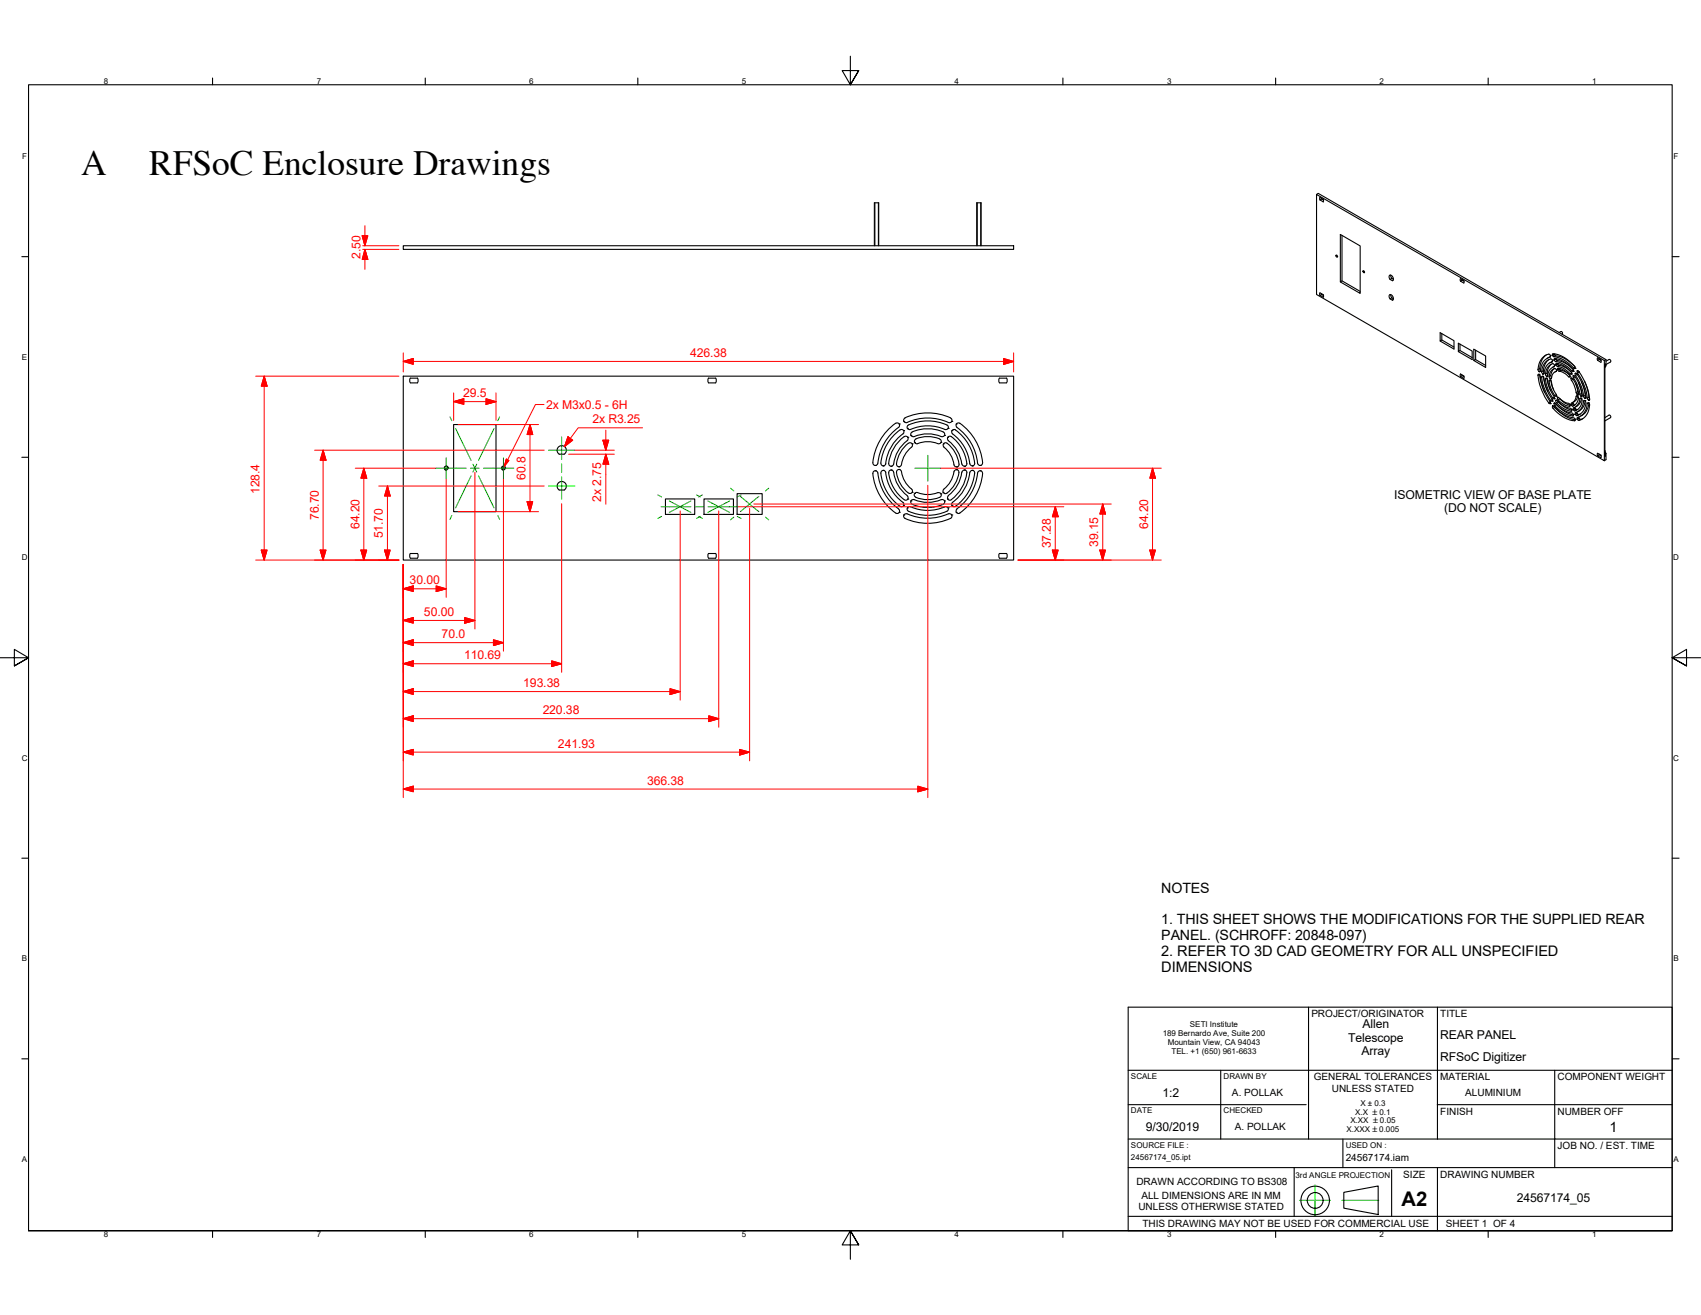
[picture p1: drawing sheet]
<svg xmlns="http://www.w3.org/2000/svg" width="279mm" height="216mm" viewBox="0 0 279 216" stroke-linecap="round" stroke-linejoin="round" font-family="sans-serif">
<g fill="none" stroke="#000" stroke-width=".18">
<path d="M34.9 12.8v1.1M69.9 12.8v1.1M104.8 12.8v1.1M139.7 9.2v4.7l-1.4-2.3h2.8l-1.4 2.3 1.4-2.3M174.6 12.8v1.1M209.5 12.8v1.1M244.4 12.8v1.1M216.2 31.9l47.3 27.3v16.4l-47.3-27.2zM216.2 31.9l.3-.2 47.3 27.3-.3 .2M216.8 32.4l.6 .3v.4l-.6-.3zM216.8 32.8l.3-.1 .3 .2M217 32.6l.1 .1"/>
<path d="M220.4 38.6v7.5M3.6 42.1h1.1M66.2 40.3h100.3v.6h-100.3zM143.6 40.3v-7h.7v7M160.4 40.3v-7h.7v7M216.8 48.1l.6 .3v.4l-.6-.3zM216.8 48.5l.3-.1 .3 .1M217 48.2l.1 .2M220.2 46.3l3.2 1.9v-7.8l-3.2-1.9v7.8l.2-.2 3 1.7M228.3 49.1l-.1-.6a.49 .49 0 0 1 .6 .1 .49 .49 0 0 1 .1 .6l-.2 .1M228.3 45.9l-.1-.6a.49 .49 0 0 1 .6 .1 .49 .49 0 0 1 .1 .5l-.2 .2M228.4 48.4l.2 .5"/>
<path d="M228.4 45.2l.2 .5M228.8 49.2l-.1 .1M228.8 46l-.1 .1M228.9 49.1l-.3-.2-.3 .2 .4 .2M228.9 45.8l-.3-.1-.3 .2 .4 .2M236.6 56l2.2 1.3v-1.4l-2.2-1.3v1.4l.2-.2 2 1.2M236.8 54.8v1M239.5 57.7l2.3 1.3v-1.4l-2.3-1.2v1.3l.3-.2 2 1.2M239.8 56.5v1M239.8 45.8l.6 .3v.4l-.5-.3zM239.9 46.2l.3-.2 .3 .2M240.1 45.9l.1 .1"/>
<path d="M242.1 59.2l1.9 1.1v-1.9l-1.9-1.1v1.9l.3-.2 1.6 1M242.4 57.5v1.5M254 58.3l-.7 .7-.4 1.5M254.4 59l-.6 .8-.3 1.1M254.6 58.6a2.37 2.37 0 0 0-1.6 2.4h-.2M254.7 58.4h.1M254.7 58.4l-.1 .2M254.7 58.4l-.2-.2a2.13 2.13 0 0 0-1.8 2l-.1 .5M254.7 58.6h-.1M254.7 58.5l-.6 .3M254.8 59.8l-.4 .6-.3 .9M254.9 59.4a2.24 2.24 0 0 0-1.3 2h-.2"/>
<path d="M255 59.1h.1M255 59.1l-.1 .3M255 59.1l-.1-.1a1.69 1.69 0 0 0-1.6 1.6l-.1 .4M255 59.4h-.1M255 58.3l.3 .3M255 58.3h.1M255 58.3v-.2a4.7 4.7 0 0 1 3.7 2.2v.2M255 59.3l-.5 .3M255.3 58.6a5.3 5.3 0 0 1 3.2 1.8M255.3 58.1v.1M255.3 58.2l.2 .2M255.3 58.2h.1"/>
<path d="M255.3 59.1l.2 .3M255.3 59.1v-.2a4.2 4.2 0 0 1 3.1 1.9v.2M255.3 58.2l-.3 .1M255.3 59.1h.1M255.3 59.9l-.1-.1a1.46 1.46 0 0 0-1.4 1.6M255.3 59.9h.1M255.3 59.9v.3M255.5 58.4a5 5 0 0 1 3.2 1.8M255.5 59.4a4.3 4.3 0 0 1 2.7 1.5M255.5 58.4l-.2 .2M255.6 59.9l.2 .2M255.6 59.9h.1"/>
<path d="M255.6 59.9v-.2a3.4 3.4 0 0 1 2.6 1.6l-.1 .1M255.6 59l.2 .2M255.6 59h.1M255.6 59l-.3 .1M255.6 58.9v.1M255.8 59.2a4.5 4.5 0 0 1 2.6 1.5M255.8 59.7l.1 .1M255.8 59.2l-.3 .2M255.9 59.8l.2 .2M255.9 59.8h.1M255.9 59.8l-.3 .1M256.1 54.6l.3-.2a.23 .23 0 0 1 .2 .2 .23 .23 0 0 1 0 .3"/>
<path d="M256.1 60l1.2 .4 .8 .8M256.1 60l-.3 .1M262.4 58.7l.6 .3v.5l-.6-.3zM262.4 59.2l.3-.2 .3 .2M262.7 58.9v.1M263.8 59.3l.5-.3 .3 .3-.1 .1-.7 .4M263.8 59l-.1 1.1M274.7 42.1h1.1M3.6 75.1h1.1M66.2 61.8h100.3v30.2h-100.3zM67.4 62.1h1.2l.1 .5-.1 .3h-1.2l-.1-.3zM74.5 69.7h7v14.3h-7z"/>
<path d="M91.8 79.2a.76 .76 0 0 1 1.1 .2 .76 .76 0 0 1-.2 1.1h-.8a.76 .76 0 0 1-.1-1.3zM91.8 73.3a.76 .76 0 0 1 1.1 .2 .76 .76 0 0 1-.2 1.1h-.8a.76 .76 0 0 1-.1-1.3zM116.4 62.1h1.1l.2 .5-.2 .3h-1.1l-.1-.3zM143.4 77.7a8.8 8.8 0 0 0 3.9 6.6l.4-.2M143.4 76a.4 .4 0 0 0 .4 .4M143.8 77.3l.3 .2a9 9 0 0 0 3.6 6.2v.4M143.8 77.3a.4 .4 0 0 0-.4 .4M143.8 77.3h.1M143.8 76.4h.1M144.7 77.7a7.5 7.5 0 0 0 3.3 5.5 .4 .4 0 0 0 .5-.2 .4 .4 0 0 0-.2-.5M144.7 77.7a.4 .4 0 0 1 .4-.5 .4 .4 0 0 1 .4 .4 6.8 6.8 0 0 0 2.8 4.9M145.1 76.5h.1"/>
<path d="M145.1 77.2h.1M146.4 77.2l.3 .1 .1 .2M146.4 77.2l-.4 .3a6 6 0 0 0 2.7 4.6 .4 .4 0 0 0 .4-.2 .4 .4 0 0 0-.1-.5M146.4 77.2h.1M146.4 76.6h.1M146.8 77.5a5.6 5.6 0 0 0 2.2 3.9M147.1 69.5a9.1 9.1 0 0 0-3.7 6.5M147.1 69.5a.4 .4 0 0 1 .6 .1M147.7 76.6h.1M147.7 77.1l.3 .2a5.1 5.1 0 0 0 1.9 3.2l-.1 .3M147.7 77.1a.43 .43 0 0 0-.5 .4 4.8 4.8 0 0 0 2.2 3.5l.4-.2M147.7 77.1h.1"/>
<path d="M147.7 69.6v.4a8.8 8.8 0 0 0-3.6 6.3l-.3 .1M147.7 69.6h.1M148.3 71.2a7.1 7.1 0 0 0-2.9 5.1 .4 .4 0 0 1-.4 .2 .4 .4 0 0 1-.3-.5M148.3 71.2a.4 .4 0 0 0 .1-.5 .4 .4 0 0 0-.6-.1 7.7 7.7 0 0 0-3.1 5.4M148.4 70.7h.1M148.5 69.2h.1M148.5 71.7a6.2 6.2 0 0 0-2.5 4.6 .4 .4 0 0 0 .4 .2 .4 .4 0 0 0 .4-.3M148.5 71.7a.4 .4 0 0 1 .6 .1M148.5 68.7a8.4 8.4 0 0 1 7.8 0 .4 .4 0 0 1 0 .5 .4 .4 0 0 1-.5 .2 8.5 8.5 0 0 0-7 0 .4 .4 0 0 1-.3-.3 .4 .4 0 0 1 0-.4zM149.1 70.3h.1M149.1 69.9a7.5 7.5 0 0 1 6.6 0 .4 .4 0 0 1 0 .5 .4 .4 0 0 1-.5 .1 7.3 7.3 0 0 0-5.8 0 .4 .4 0 0 1-.4-.2 .4 .4 0 0 1 .1-.4zM149.1 71.8v.4a6 6 0 0 0-2.3 4"/>
<path d="M149.1 71.8h.1M149.6 71.5h.1M149.6 71.5a.4 .4 0 0 1 .2-.6 6.1 6.1 0 0 1 5.3 .1v.5M149.6 71.5l.2 .1 .4 .1M149.8 72.9a.45 .45 0 0 0-.6-.1 4.9 4.9 0 0 0-1.9 3.5 .4 .4 0 0 0 .4 .3 .4 .4 0 0 0 .4-.3M149.8 72.9l.1 .2-.2 .3a4.3 4.3 0 0 0-1.6 2.9M149.8 72.9h.1M150.2 71.7a5.6 5.6 0 0 1 4.4 0M150.2 72.6h.1M150.4 72.1a5.2 5.2 0 0 1 3.9 0M150.4 72.1a.4 .4 0 0 0-.2 .5 .4 .4 0 0 0 .5 .2 4.3 4.3 0 0 1 3.3 0M154.4 72.1a.4 .4 0 0 1 .2 .6"/>
<path d="M154.5 72.6h.1M154.6 72.7l-.2 .1h-.3M155 72.9h.1M155 72.9l-.1 .4a5.1 5.1 0 0 1 1.9 3.2l.3 .2M155 72.9a.4 .4 0 0 1 .6-.1 4.9 4.9 0 0 1 1.9 3.6l-.4 .3M155.1 71.5l-.3 .2h-.2M155.1 71.5h.1M155.7 71.8h.1M155.7 71.8l-.1 .2 .2 .3M155.7 70.3h.1M155.8 72.3a5.6 5.6 0 0 1 2.2 3.9M156.3 71.7a6.5 6.5 0 0 1 2.5 4.4"/>
<path d="M156.3 71.7a.4 .4 0 0 0-.6 .1M156.3 69.2h.1M156.4 70.7h.1M156.5 71.2a.4 .4 0 0 1-.1-.5 .4 .4 0 0 1 .5-.1 7.6 7.6 0 0 1 3.2 5.6 .4 .4 0 0 1-.4 .3 .4 .4 0 0 1-.4-.4 7 7 0 0 0-2.8-4.9M156.8 77.3a.41 .41 0 0 1 .5-.2 .41 .41 0 0 1 .2 .5 4.9 4.9 0 0 1-2.1 3.4 .4 .4 0 0 1-.5-.2 .4 .4 0 0 1 .1-.5 5 5 0 0 0 1.8-3zM157.1 69.6h.1M157.1 76.7h.1M157.1 77.1h.1M157.2 70.2a8.2 8.2 0 0 1 3.4 5.9M157.7 69.5a9.1 9.1 0 0 1 3.7 6.5M157.7 69.5a.4 .4 0 0 0-.6 .1 .4 .4 0 0 0 .1 .6M158 77.5a5.6 5.6 0 0 1-2.3 3.9"/>
<path d="M158.4 77.2h.1M158.4 76.6h.1M158.4 77.2h-.2l-.2 .3M158.4 77.2a.4 .4 0 0 1 .4 .4M158.8 77.6a6.4 6.4 0 0 1-2.7 4.5 .4 .4 0 0 1-.4-.2 .4 .4 0 0 1 .1-.5M158.8 76.1a.4 .4 0 0 1-.3 .4 .4 .4 0 0 1-.5-.3M159.7 76.5h.1M159.7 77.2h.1M160.1 77.7a7.6 7.6 0 0 1-3.3 5.5l-.4-.2M160.1 77.7a.41 .41 0 0 0-.4-.5 .41 .41 0 0 0-.4 .4 6.9 6.9 0 0 1-2.8 4.9M160.6 77.7a8.2 8.2 0 0 1-3.4 5.8M160.6 76.1l.2 .3h.2"/>
<path d="M161 77.3h.1M161 76.4h.1M161 77.3l-.3 .2-.1 .2M161 77.3a.4 .4 0 0 1 .4 .4M161.4 76a.4 .4 0 0 1-.4 .4M161.4 77.7a9.1 9.1 0 0 1-3.7 6.5M164.2 62.1h1.1l.1 .5-.1 .3h-1.1l-.1-.3zM239.9 61.4l.5 .3v.4l-.5-.3zM239.9 61.8l.3-.1 .3 .1M240.1 61.6l.1 .1M252.6 61.6a9.3 9.3 0 0 0 1.8 4.5M252.6 60.7l.2 .3"/>
<path d="M252.8 61.5h.1M252.8 61.5l.1 .1a10.6 10.6 0 0 0 1.8 4.6v.1M252.8 61.5h-.1l-.1 .1M252.8 61h.1M252.8 61.5l-.2 .1M252.9 61.6l.1 .9 .7 1.9M252.9 60.5l.1 .3M252.9 60.5l-.3 .2M253 60.9l-.2 .1M253.2 61l.2 .4M253.2 61.9a8.5 8.5 0 0 0 1.5 3.9M253.4 61.4h.1"/>
<path d="M253.4 61.8h.1M253.4 61.8l.2 .2a9.4 9.4 0 0 0 1.4 3.8v.1M253.4 61.8l-.2 .1M253.5 60.9l.1 .3M253.5 60.9l-.3 .1M253.5 61.9l.3 1.4 .4 1M253.6 61.3l-.2 .1M253.8 62.2l.2 .9 .3 1 .7 1.2M253.8 61.4l.2 .4M254 62.1h.1M254 62.1l.1 .1a7.4 7.4 0 0 0 1.2 3.1v.2M254 62.1h-.1l-.1 .1"/>
<path d="M254 61.8h.1M254.1 62.1l-.3 .1M254.1 62.2l.2 .8 .4 1.1M254.1 61.3l.1 .3M254.1 61.3l-.3 .1M254.2 61.7l-.2 .1M254.4 66.1l.3 .2M254.4 62.6l.3 1.2 .7 1.2M254.4 61.8l.2 .4M254.6 65.9h.1M254.6 62.4h.1M254.6 62.4l.2 .1a5.6 5.6 0 0 0 .9 2.4l-.1 .1"/>
<path d="M254.6 62.4h-.1l-.1 .2M254.6 62.2h.1M254.7 66.3h.1M254.7 66l-.3 .1M254.7 62.4l-.3 .2M254.7 61.6l.2 .4M254.7 65.8l.3 .1M254.7 61.6l-.3 .2M254.7 62.5l.5 1.5M254.8 62.1l-.2 .1M254.9 65.5l.1 .1M255 65.9h.1"/>
<path d="M255 65.6l-.3 .2M255 66.7h.1M255 66.7l.1-.1-.1 .1M255 66.7h.1a6 6 0 0 0 3.5 2l.1 .1M255 66.7l.1 .3M255 65.3l.3 .2M255.1 67a5.5 5.5 0 0 0 3.5 2.1M255.3 66.2h.1M255.3 66.2h.1h-.1M255.3 66.2h.1a5.4 5.4 0 0 0 2.9 1.7l.1 .2M255.3 66.2l.1 .4M255.3 60.5l-.3 .4-.3 .7"/>
<path d="M255.3 60.2a1.78 1.78 0 0 0-1.2 1.6h-.1M255.3 65.5h.1M255.3 65.2l-.3 .1M255.3 60.2h.1M255.3 66.8l.1 .1M255.3 60.1l-.3 .2M255.4 66.6a5.1 5.1 0 0 0 3 1.7M255.4 65h.2M255.4 66.9a5.8 5.8 0 0 0 3.3 2M255.4 66.9l-.3 .1M255.6 65.8h.1M255.6 65.8v-.1v.1"/>
<path d="M255.6 65.8l.1-.1a4.2 4.2 0 0 0 2.4 1.4v.2M255.6 65.8l.1 .3M255.6 66.3v.1M255.6 61a1.41 1.41 0 0 0-.8 1.2h-.2M255.6 66.4a5.1 5.1 0 0 0 2.8 1.7M255.6 65h.1M255.6 60.7h.1M255.6 60.7v.3M255.6 60.7l-.1-.2a1.15 1.15 0 0 0-1.1 1.3M255.6 66.4l-.2 .2M255.6 64.8l-.2 .2M255.6 61h.1"/>
<path d="M255.7 66.1l1 .9 1.4 .5M255.7 60.9l-.3 .2M255.8 60.1l.9 .3 1.2 1M255.8 65.3h.1M255.8 65.3l.1-.1a4 4 0 0 0 1.9 1.1l.1 .2M255.8 65.3l.1 .3M255.9 65.9v.1M255.9 60.7l.2 .3M255.9 60.7h.1M255.9 60.7l-.1-.2a2.47 2.47 0 0 1 2.1 1.3v.1M255.9 65.6l1.3 1 .6 .1M255.9 66l1.3 1 1 .3"/>
<path d="M255.9 66l-.2 .1M256.1 61l1 .4 .5 .4M256.1 60.5h.1M256.1 60.5l.3 .3M256.1 65.4l.1 .1M256.1 60.5l-.2 .2M256.2 65.5l.8 .7 .9 .3M256.2 65.5l-.3 .1M256.4 60.8l1 .4 .5 .4M256.4 60.8l-.3 .2M257.6 61.8l.3 .1M257.9 61.9h.1"/>
<path d="M257.9 66.5h.1M257.9 66.5l-.1 .2M257.9 61.7l-.3 .1M257.9 66.7h-.1M257.9 61.4h.2M258.1 66.4h.1M258.1 66.4l.2 .3M258.1 62.1v.3M258.1 62.1h.1M258.1 62.1a3.4 3.4 0 0 1 1.2 2.5l-.1 .2-.1-.1M258.1 62.4l.4 .7 .4 1.3M258.1 67.3h.1"/>
<path d="M258.1 67.3l.1 .1-.1 .1M258.1 61.4h.1M258.2 60.9l.2 .1M258.2 67.5h-.1M258.2 61.2l-.3 .2M258.3 66.3h.1M258.3 66.1v.2M258.3 66.3l.3 .2M258.3 66.3l-.2 .1M258.4 62.3l-.3 .1M258.4 67.2h.1M258.4 67.2l.3 .3"/>
<path d="M258.4 61.7v.3M258.4 61.7h.1M258.4 61.7a4.3 4.3 0 0 1 1.3 2.3l.2 1-.2 .1M258.4 68.1h.1M258.4 68.1v.2M258.4 62l.7 1.2 .3 .8 .1 .7M258.4 61h.1M258.4 68.2v.1M258.4 60.7l-.2 .2M258.5 60.4l.1 .1h.1M258.5 61.7h-.1M258.6 66.5l-.3 .2"/>
<path d="M258.7 66.9v.2M258.7 67.1h.1M258.7 67.1l.3 .2M258.7 67.1l-.3 .1M258.7 60.5h.1M258.7 68.8h.1M258.7 68.8l-.1 .3M258.7 60.3l-.2 .1M258.7 66.5h-.1M258.7 61.9l-.3 .1M258.7 69l-.1 .1M258.7 61.3l.1 .3"/>
<path d="M258.7 61.3h.1M258.7 61.3h.1a6.5 6.5 0 0 1 1.6 4.1h-.1M258.7 68h.1M258.7 68l.3 .2M258.8 61.6a7.1 7.1 0 0 1 1.3 3.5M258.8 63l.4 1.3M258.8 61.3h-.1M258.9 65.1a1.72 1.72 0 0 1-.9 1.2l.1 .1M258.9 64.4l.2 .3M259 67.3l-.3 .2M259 67.7v.2M259 67.9h.1"/>
<path d="M259 67.9l.3 .2M259 67.9l-.3 .1M259 61.5h.1M259 65l-.1 .1M259.1 68.8h.1M259.1 68.8l.2 .2M259.1 61.5h.1M259.1 64.7h.1M259.1 64.7l.2-.1-.2 .1M259.1 60.9v.4M259.1 60.9h.1M259.1 60.9a8.1 8.1 0 0 1 2 4.8h-.2"/>
<path d="M259.1 61.5l-.3 .1M259.1 65l-.2 .1M259.1 65h.1M259.1 65l.1 .1a1.24 1.24 0 0 1-.9 1.6M259.1 61.3a8.6 8.6 0 0 1 1.6 4.1M259.2 65l-.3 .7-.6 .4M259.2 64.3l.1 .2M259.2 64.3l-.3 .1M259.2 67.2l-.2 .1M259.3 62.8l.5 1.8M259.3 68.1l-.3 .1M259.3 68.5v.2"/>
<path d="M259.3 68.7h.1M259.3 68.7l.3 .2M259.3 68.7l-.2 .1M259.4 61v.1M259.4 61.1v.1M259.4 61.1l-.3 .2M259.5 65.5a1.81 1.81 0 0 1-1.1 1.5v.2M259.5 64.7l.2 .4M259.6 68l-.3 .1M259.6 68.9l-.3 .1M259.7 65.4l-.2 .1M259.7 65.4h.1"/>
<path d="M259.7 65.4l.1 .1a1.7 1.7 0 0 1-1.1 2M259.7 65.1h.1M259.8 62.7l.3 .9 .3 1.3M259.8 65.4l-.4 .9-.7 .5M259.8 64.6l.1 .2M259.8 64.6l-.3 .1M259.9 65l-.2 .1M260 68.7l-.4 .2M260.1 65.1l.2 .3M260.1 65.9a2.03 2.03 0 0 1-1.4 1.9v.2M260.3 62.6l.3 .9 .4 1.7M260.3 65.8l-.2 .1"/>
<path d="M260.3 65.4h.1M260.3 65.4l.2-.1-.2 .1M260.3 65.8h.1M260.3 65.8l.1 .1a1.92 1.92 0 0 1-.8 2.1l-.6 .2M260.4 64.9l.1 .2M260.4 65.8l-.3 1-.4 .5-.5 .3M260.4 64.9l-.3 .2M260.7 66.2a2.47 2.47 0 0 1-1.7 2.4l.1 .2M260.7 65.4l.2 .3M260.9 66.1l-.2 .1M260.9 66.1h.1M260.9 66.1l.1 .1a2.44 2.44 0 0 1-1.7 2.8"/>
<path d="M260.9 65.7h.1M260.9 65.7l.2-.1-.2 .1M261 66.2a2.41 2.41 0 0 1-1.4 2.1M261 65.2l.1 .3M261 65.2l-.3 .2M262.4 74.4l.6 .3v.4l-.6-.3zM262.4 74.8l.3-.1 .3 .1M262.7 74.5v.2M263.6 68.6l.7-.4h.2l.1 .2-1 .7M263.6 73.9l.2 .6M263.6 74.2l.1 .3M263.6 74.3l.1 .2"/>
<path d="M263.6 74.7l.1 .2M263.7 60.1v-.4l-.1 .1v15.1l.1-.4M263.7 60.1h.1M263.7 60.1l-.1 .1M263.7 74.5l.1 1-.3 .1M263.7 74.5h.1M263.8 60.1l-.2 .3M274.7 75.1h1.1M67.4 90.9h1.2l.1 .5-.1 .2h-1.2l-.1-.2zM109.3 81.9h4.8v2.6h-4.8zM115.6 81.9h4.9v2.6h-4.9zM116.4 90.9h1.1l.2 .5-.2 .2h-1.1l-.1-.2z"/>
<path d="M121.1 81.1h4.1v3.4h-4.1zM147.7 84.1h.1M148.4 83h.1M148.5 84.5h.1M149 84.3a8.2 8.2 0 0 0 6.8 0M149 84.4a.4 .4 0 0 0-.5 .2 .4 .4 0 0 0 .2 .5 8.8 8.8 0 0 0 7.6-.1v-.4M149.1 83.4h.1M149.1 81.9h.1M149.2 83.2h.2a7.6 7.6 0 0 0 6 0 .4 .4 0 0 1 .4 .3 .4 .4 0 0 1-.3 .4 7.6 7.6 0 0 1-6.4-.1 .4 .4 0 0 1 .1-.6zM149.6 82.2h.1M149.8 82.1l.2-.1a6.5 6.5 0 0 0 4.8 0 .41 .41 0 0 1 .4 .4 .41 .41 0 0 1-.3 .4 6.2 6.2 0 0 1-5.2-.1 .4 .4 0 0 1 .1-.6zM149.8 80.8h.1"/>
<path d="M150.2 81h.1M150.2 81a.4 .4 0 0 0 .2 .6M154 80.9a4.7 4.7 0 0 1-3.5-.1l-.3 .2M154.1 80.9h.2l.3 .2M154.5 81.1h.1M154.6 81.1a.4 .4 0 0 1-.2 .5 5.2 5.2 0 0 1-4 0M154.9 80.8h.1M155.1 82.2h.1M155.7 81.9h.1M155.7 83.4h.1M155.8 84.4l.2-.1 .3 .3M156.3 84.5h.1"/>
<path d="M156.4 83h.1M156.5 82.5l-.2 .1 .1 .4M157.1 84.1h.1M157.2 83.6a.4 .4 0 0 0-.1 .5 .4 .4 0 0 0 .6 .1M164.2 90.9h1.1l.1 .5-.1 .2h-1.1l-.1-.2zM0 108h4.7l-2.3-1.4v2.7l2.3-1.3-2.3 1.3M279.4 108h-4.7l2.3-1.4v2.7l-2.3-1.3 2.3 1.3M3.6 140.9h1.1M274.7 140.9h1.1M3.6 173.8h1.1M185.3 165.4h89.4v36.7h-89.4zM185.3 175.7h89.4"/>
<path d="M200.5 175.7v11.3M214.9 165.4v21.6M236.1 165.4v21.6M255.4 175.7v11.3h19.3M274.7 173.8h1.1M185.3 181.4h29.2M185.3 187h50.8M185.3 199.7h89.4M185.3 191.7h89.4M212.6 191.7v8M216 197.1v2.5M220.6 187v4.7"/>
<path d="M220.7 195.8l5.7-1.1v4.7l-5.7-1zM228.6 192.1v7.6M236.1 181.4h38.6M236.1 187h19.3v4.7M236.1 191.7v10.4M4.7 202.1v-188.2h270v188.2h-270h270M34.9 202.1v1.1M69.9 202.1v1.1M104.8 202.1v1.1M141.1 204.4l-1.4-2.3 1.4 2.3h-2.8l1.4-2.3v4.7M174.6 202.1v1.1M209.5 202.1v1.1"/>
<path d="M244.4 202.1v1.1"/>
<circle cx="219.6" cy="42.1" r=".17"/>
<circle cx="224" cy="44.6" r=".18"/>
<circle cx="73.3" cy="76.9" r=".28"/>
<circle cx="82.7" cy="76.9" r=".28"/>
<circle cx="216" cy="197.1" r="2.34"/>
<circle cx="216" cy="197.1" r="1.3"/>
</g>
<path d="M143.7 33.3v7M144.3 33.3v7M160.5 33.3v7M161.1 33.3v7M73.6 76.9a.34 .34 0 0 0-.2-.4 .34 .34 0 0 0-.4 .3 .34 .34 0 0 0 .2 .4M83 76.9a.34 .34 0 0 0-.2-.4 .34 .34 0 0 0-.4 .3 .34 .34 0 0 0 .3 .4" fill="none" stroke="#000" stroke-width=".16"/>
<path d="M213.4 197.1h5.1M216 194.5v5.1M220.4 197.1h6.1" fill="none" stroke="#0f0" stroke-width=".18"/>
<g fill="none" stroke="#00b000" stroke-width=".16">
<path d="M71.6 76.9h5M73.3 75.2v3.4M73.9 68.4l.3 .7M74.8 70.4l2.6 5.2M77.3 76.9h1.4M77.4 78.1l-2.6 5.3M77.7 76.2l.6 1.3M78.3 76.2l-.6 1.3M78.6 78.1l2.5 5.3M79.4 76.9h5M81.1 70.4l-2.5 5.2M82.1 68.4l-.3 .7"/>
<path d="M82.7 75.2v3.4M90.1 79.8h4.3M90.1 73.9h4.3M92.3 71.7v3.7M92.3 76.2v1.4M92.3 78.3v3.7M150.3 76.9h4.2M152.4 74.8v4.2M74.2 84.6l-.3 .7M81.8 84.6l.3 .7M108.1 81.3l.6 .3M108.6 83.2h4.9"/>
<path d="M108.7 84.8l-.6 .3M109.9 82.2l3.6 1.9M113.5 82.2l-3.6 1.9M114.2 83.2h1.4M114.4 81.3l.6 .3M114.7 84.8l.7 .3M115 84.8l-.6 .3M115.4 81.3l-.7 .3M116.3 82.2l3.5 1.9M116.3 83.2h4.9M119.8 82.2l-3.5 1.9M120 80.2l.5 .4"/>
<path d="M120.5 84.9l-.5 .5M121.1 84.8l.6 .3M121.6 81.5l3.1 2.5M121.7 81.3l-.6 .3M124.7 81.5l-3.1 2.5M125.7 84.9l.6 .5M126.3 80.2l-.6 .4"/>
</g>
<g fill="none" stroke="#f00" stroke-width=".16">
<path d="M59.5 38.7h.9l-.5 1.6zM59.9 37.1v3.2M59.6 40.9h5.9M59.6 40.3h5.9M59.9 40.9l.5 1.7h-.9zM59.9 40.9v3.3M66.2 59.3l1.7-.4v.9zM66.2 57.9v3.2M66.2 59.3h100.3M164.9 58.9l1.6 .4-1.6 .5zM166.5 57.9v3.2M42 61.8h23.5"/>
<path d="M43.4 61.8l.5 1.6h-1zM43.4 61.8v30.2M51.7 73.9h24.8M53.1 73.9l.4 1.7h-.9zM53.1 73.9v18.1M58.4 76.9h13.2M59.8 76.9l.4 1.6h-.9zM59.8 76.9v15.1M62.2 79.8h14.3M63.6 79.8l.5 1.6h-.9zM63.6 79.8v12.2M73.3 78.6v19.5"/>
<path d="M74.5 65.9l1.7-.4v.9zM74.5 65.9h7M74.5 64.5v4.5M75.2 69.7h6.2M76.6 79.8h2.8M76.6 73.9h2.8M78 77.6v25.7M79.5 79.8h9.9M79.5 73.9h9.9M79.8 65.5l1.7 .4-1.7 .5zM81.5 64.5v4.5M81.5 69.7h7"/>
<path d="M82.7 78.6v28.3M83.2 75.4l.4 .2-.8 .9zM87.1 69.7l.4 1.6h-.9zM87.1 69.7v14.3M89.4 66.4h-1.4l-5.2 10.1M93.3 71.7l.8 .6-1.4 1zM93.4 74.6h7.5M94.4 73.9h6.5M99 72.3h1l-.5 1.6zM99.5 74.6l.5 1.6h-1zM99.5 70.6v3.3M99.5 74.6v8.2"/>
<path d="M105.5 70.2h-10.5l-2.3 3.1M152.4 79.7v51.3M154.5 76.9h36.2M189.3 76.9l.5 1.6h-.9zM189.3 76.9v15.1M42 92h23.5M42.9 90.3h1l-.5 1.7zM52.6 90.3h.9l-.4 1.7zM59.3 90.3h.9l-.4 1.7zM63.2 90.3h.9l-.5 1.7zM66.2 96.7l1.7-.5v.9zM66.2 92.7v38.3"/>
<path d="M66.2 96.7h7.1M71.6 96.2l1.7 .5-1.7 .4zM75.2 84h6.2M81.5 84h7M86.6 82.4h.9l-.4 1.6zM92.3 82.7v27.7M111.7 83.9v31M118.1 83.9v35.5M121.2 83.2h1.3M122.7 83.2h.9M123.1 83.5v41.4M123.7 83.2h51"/>
<path d="M123.8 82.8h58.7M167.2 92h23.5M172.9 90.3h.9l-.5 1.7zM173.3 83.2l.5 1.6h-.9zM173.3 83.2v8.8M180.7 90.3h.9l-.5 1.7zM181.1 82.8l.5 1.6h-.9zM181.1 82.8v9.2M188.9 90.3h.9l-.5 1.7zM66.2 101.9l1.7-.5v.9zM66.2 109l1.7-.5v.9zM66.2 113.5l1.7-.4v.9z"/>
<path d="M66.2 118l1.7-.5v1zM66.2 105.5l1.7-.5v1zM66.2 101.9h11.8M66.2 109h26.1M66.2 113.5h45.5M66.2 118h51.9M66.2 105.5h16.5M76.3 101.4l1.7 .5-1.7 .4zM81.1 105l1.6 .5-1.6 .5zM90.6 108.5l1.7 .5-1.7 .4zM110.1 113.1l1.6 .4-1.6 .5zM116.4 117.5l1.7 .5-1.7 .5z"/>
<path d="M66.2 123.5l1.7-.5v1zM66.2 129.6l1.7-.5v.9zM66.2 123.5h56.9M66.2 129.6h86.2M121.5 123l1.6 .5-1.6 .5zM150.8 129.1l1.6 .5-1.6 .4z"/>
</g>
<g fill="#f00" stroke="#f00" stroke-width=".16">
<path d="M86.6 82.4l.5 1.6z"/>
<path d="M86.6 82.4h.9l-.4 1.6z"/>
<path d="M87.1 69.7l.4 1.6z"/>
<path d="M87.1 69.7l.4 1.6h-.9z"/>
<path d="M74.5 65.9l1.7-.4z"/>
<path d="M74.5 65.9l1.7-.4v.9z"/>
<path d="M79.8 66.4l1.7-.5z"/>
<path d="M79.8 65.5l1.7 .4-1.7 .5z"/>
<path d="M66.2 101.9l1.7-.5z"/>
<path d="M66.2 101.9l1.7-.5v.9z"/>
<path d="M76.3 102.3l1.7-.4z"/>
<path d="M76.3 101.4l1.7 .5-1.7 .4z"/>
<path d="M83.2 75.4l-.4 1.1z"/>
<path d="M83.2 75.4l.4 .2-.8 .9z"/>
<path d="M164.9 59.8l1.6-.5z"/>
<path d="M164.9 58.9l1.6 .4-1.6 .5z"/>
<path d="M66.2 59.3l1.7-.4z"/>
<path d="M66.2 59.3l1.7-.4v.9z"/>
<path d="M43.4 61.8l.5 1.6z"/>
<path d="M43.4 61.8l.5 1.6h-1z"/>
<path d="M42.9 90.3l.5 1.7z"/>
<path d="M42.9 90.3h1l-.5 1.7z"/>
<path d="M59.3 90.3l.5 1.7z"/>
<path d="M59.3 90.3h.9l-.4 1.7z"/>
<path d="M59.8 76.9l.4 1.6z"/>
<path d="M59.8 76.9l.4 1.6h-.9z"/>
<path d="M66.2 109l1.7-.5z"/>
<path d="M66.2 109l1.7-.5v.9z"/>
<path d="M90.6 109.4l1.7-.4z"/>
<path d="M90.6 108.5l1.7 .5-1.7 .4z"/>
<path d="M63.2 90.3l.4 1.7z"/>
<path d="M63.2 90.3h.9l-.5 1.7z"/>
<path d="M63.6 79.8l.5 1.6z"/>
<path d="M63.6 79.8l.5 1.6h-.9z"/>
<path d="M52.6 90.3l.5 1.7z"/>
<path d="M52.6 90.3h.9l-.4 1.7z"/>
<path d="M53.1 73.9l.4 1.7z"/>
<path d="M53.1 73.9l.4 1.7h-.9z"/>
<path d="M93.3 71.7l-.6 1.6z"/>
<path d="M93.3 71.7l.8 .6-1.4 1z"/>
<path d="M99.5 74.6l.5 1.6z"/>
<path d="M99.5 74.6l.5 1.6h-1z"/>
<path d="M99 72.3l.5 1.6z"/>
<path d="M99 72.3h1l-.5 1.6z"/>
<path d="M66.2 113.5l1.7-.4z"/>
<path d="M66.2 113.5l1.7-.4v.9z"/>
<path d="M110.1 114l1.6-.5z"/>
<path d="M110.1 113.1l1.6 .4-1.6 .5z"/>
<path d="M66.2 118l1.7-.5z"/>
<path d="M66.2 118l1.7-.5v1z"/>
<path d="M116.4 118.5l1.7-.5z"/>
<path d="M116.4 117.5l1.7 .5-1.7 .5z"/>
<path d="M66.2 123.5l1.7-.5z"/>
<path d="M66.2 123.5l1.7-.5v1z"/>
<path d="M121.5 124l1.6-.5z"/>
<path d="M121.5 123l1.6 .5-1.6 .5z"/>
<path d="M180.7 90.3l.4 1.7z"/>
<path d="M180.7 90.3h.9l-.5 1.7z"/>
<path d="M181.1 82.8l.5 1.6z"/>
<path d="M181.1 82.8l.5 1.6h-.9z"/>
<path d="M173.3 83.2l.5 1.6z"/>
<path d="M173.3 83.2l.5 1.6h-.9z"/>
<path d="M172.9 90.3l.4 1.7z"/>
<path d="M172.9 90.3h.9l-.5 1.7z"/>
<path d="M66.2 129.6l1.7-.5z"/>
<path d="M66.2 129.6l1.7-.5v.9z"/>
<path d="M150.8 130l1.6-.4z"/>
<path d="M150.8 129.1l1.6 .5-1.6 .4z"/>
<path d="M188.9 90.3l.4 1.7z"/>
<path d="M188.9 90.3h.9l-.5 1.7z"/>
<path d="M189.3 76.9l.5 1.6z"/>
<path d="M189.3 76.9l.5 1.6h-.9z"/>
<path d="M59.9 40.9l.5 1.7z"/>
<path d="M59.9 40.9l.5 1.7h-.9z"/>
<path d="M59.5 38.7l.4 1.6z"/>
<path d="M59.5 38.7h.9l-.5 1.6z"/>
<path d="M66.2 96.7l1.7-.5z"/>
<path d="M66.2 96.7l1.7-.5v.9z"/>
<path d="M71.6 97.1l1.7-.4z"/>
<path d="M71.6 96.2l1.7 .5-1.7 .4z"/>
<path d="M66.2 105.5l1.7-.5z"/>
<path d="M66.2 105.5l1.7-.5v1z"/>
<path d="M81.1 106l1.6-.5z"/>
<path d="M81.1 105l1.6 .5-1.6 .5z"/>
</g>
<g font-size="5.8">
<text x="13.3" y="28.7">A</text>
<text x="24.5" y="28.7">RFSoC Enclosure Drawings</text>
</g>
<text font-size="3.3" fill="#020000" x="230.2" y="197.9">A2</text>
<g font-size="2.4">
<text x="190.7" y="157">2. REFER TO 3D CAD GEOMETRY FOR ALL UNSPECIFIED</text>
<text x="190.7" y="159.7">DIMENSIONS</text>
</g>
<g font-size="2.3">
<text x="190.7" y="146.6">NOTES</text>
<text x="190.7" y="151.8">1. THIS SHEET SHOWS THE MODIFICATIONS FOR THE SUPPLIED REAR</text>
<text x="190.7" y="154.4">PANEL. (SCHROFF: 20848-097)</text>
</g>
<text font-size="2.3" fill="#020000" x="264.4" y="185.8">1</text>
<g font-size="2" fill="#f00">
<text x="59.2" y="42.6" transform="rotate(-90 59.2 42.6)">2.50</text>
<text x="113.4" y="58.6">426.38</text>
<text x="76.1" y="65.2">29.5</text>
<text x="89.7" y="67.1">2x M3x0.5 - 6H</text>
<text x="97.3" y="69.5">2x R3.25</text>
<text x="42.6" y="81.1" transform="rotate(-90 42.6 81.1)">128.4</text>
<text x="86.3" y="78.8" transform="rotate(-90 86.3 78.8)">60.8</text>
<text x="98.8" y="82.4" transform="rotate(-90 98.8 82.4)">2x 2.75</text>
<text x="52.4" y="85.4" transform="rotate(-90 52.4 85.4)">76.70</text>
<text x="59" y="86.9" transform="rotate(-90 59 86.9)">64.20</text>
<text x="62.9" y="88.3" transform="rotate(-90 62.9 88.3)">51.70</text>
<text x="180.4" y="89.8" transform="rotate(-90 180.4 89.8)">39.15</text>
<text x="188.6" y="86.9" transform="rotate(-90 188.6 86.9)">64.20</text>
<text x="67.3" y="95.9">30.00</text>
<text x="172.6" y="90" transform="rotate(-90 172.6 90)">37.28</text>
<text x="69.6" y="101.1">50.00</text>
<text x="72.5" y="104.8">70.0</text>
<text x="76.2" y="108.2">110.69</text>
<text x="86" y="112.8">193.38</text>
<text x="89.1" y="117.3">220.38</text>
<text x="91.7" y="122.8">241.93</text>
<text x="106.3" y="128.8">366.38</text>
</g>
<g font-size="2">
<text x="229" y="81.9">ISOMETRIC VIEW OF BASE PLATE</text>
<text x="237.2" y="84.1">(DO NOT SCALE)</text>
<text x="221.4" y="171">Telescope</text>
<text x="223.6" y="173.2">Array</text>
<text x="223.8" y="168.8">Allen</text>
<text x="236.6" y="170.6">REAR PANEL</text>
<text x="236.6" y="174.2">RFSoC Digitizer</text>
<text x="188.2" y="185.7">9/30/2019</text>
<text x="190.9" y="180.1">1:2</text>
<text x="249.1" y="197.3">24567174_05</text>
</g>
<g font-size="1.6">
<text x="215.4" y="167">PROJECT/ORIGINATOR</text>
<text x="236.6" y="167">TITLE</text>
<text x="202.4" y="179.9">A. POLLAK</text>
<text x="215.8" y="177.4">GENERAL TOLERANCES</text>
<text x="218.8" y="179.2">UNLESS STATED</text>
<text x="236.6" y="177.4">MATERIAL</text>
<text x="240.7" y="179.9">ALUMINIUM</text>
<text x="255.9" y="177.4">COMPONENT WEIGHT</text>
<text x="202.8" y="185.6">A. POLLAK</text>
<text x="236.6" y="183">FINISH</text>
<text x="186.7" y="194.6">DRAWN ACCORDING TO BS308</text>
<text x="187.5" y="196.9">ALL DIMENSIONS ARE IN MM</text>
<text x="230.5" y="193.4">SIZE</text>
<text x="236.6" y="193.4">DRAWING NUMBER</text>
<text x="187" y="198.7">UNLESS OTHERWISE STATED</text>
<text x="187.6" y="201.5">THIS DRAWING MAY NOT BE USED FOR COMMERCIAL USE</text>
</g>
<g font-size="1.6" fill="#020000">
<text x="255.9" y="183">NUMBER OFF</text>
<text x="221.1" y="190.5">24567174.iam</text>
<text x="255.9" y="188.7">JOB NO. / EST. TIME</text>
<text x="237.5" y="201.5">SHEET 1 OF 4</text>
</g>
<g font-size="1.3">
<text x="17.1" y="13.7">8</text>
<text x="52" y="13.7">7</text>
<text x="86.9" y="13.7">6</text>
<text x="121.8" y="13.7">5</text>
<text x="156.8" y="13.7">4</text>
<text x="191.7" y="13.7">3</text>
<text x="226.6" y="13.7">2</text>
<text x="261.5" y="13.7">1</text>
<text x="3.6" y="26.2">F</text>
<text x="274.9" y="26.2">F</text>
<text x="3.6" y="59.1">E</text>
<text x="274.9" y="59.1">E</text>
<text x="3.6" y="92">D</text>
<text x="274.8" y="92">D</text>
<text x="3.6" y="124.9">C</text>
<text x="274.8" y="124.9">C</text>
<text x="3.6" y="157.8">B</text>
<text x="274.9" y="157.8">B</text>
<text x="191" y="170.1">189 Bernardo Ave, Suite 200</text>
<text x="191.8" y="171.6">Mountain View, CA 94043</text>
<text x="192.4" y="173.1">TEL. +1 (650) 961-6633</text>
<text x="195.5" y="168.6">SETI Institute</text>
<text x="185.8" y="177.1">SCALE</text>
<text x="201" y="177.1">DRAWN BY</text>
<text x="185.8" y="182.8">DATE</text>
<text x="201" y="182.8">CHECKED</text>
<text x="221.2" y="185.8">X.XXX ±0.005</text>
<text x="221.8" y="184.4">X.XX ±0.05</text>
<text x="222.6" y="183">X.X ±0.1</text>
<text x="223.4" y="181.6">X ± 0.3</text>
<text x="3.6" y="190.8">A</text>
<text x="274.9" y="190.8">A</text>
<text x="17.1" y="203.2">8</text>
<text x="52" y="203.2">7</text>
<text x="86.9" y="203.2">6</text>
<text x="121.8" y="203.2">5</text>
<text x="156.8" y="203.2">4</text>
<text x="191.7" y="203.2">3</text>
<text x="226.6" y="203.2">2</text>
<text x="261.5" y="203.2">1</text>
</g>
<g font-size="1.3" fill="#020000">
<text x="185.8" y="190.5">24567174_05.ipt</text>
<text x="185.8" y="188.4">SOURCE FILE :</text>
<text x="221.1" y="188.4">USED ON :</text>
<text x="212.8" y="193.3">3rd ANGLE PROJECTION</text>
</g>
</svg>
